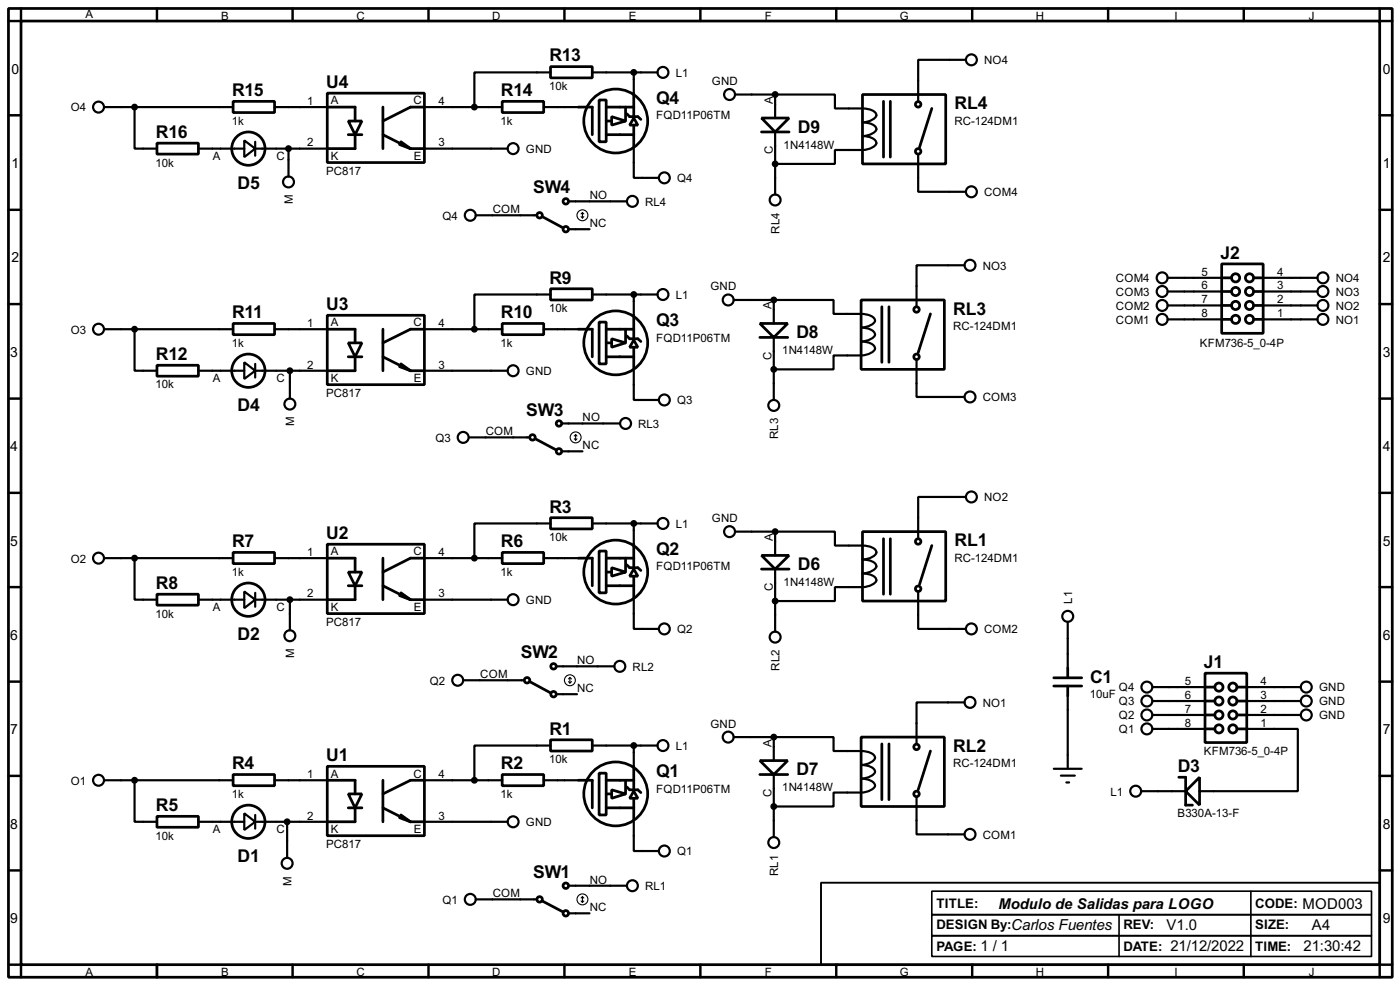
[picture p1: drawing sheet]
<svg xmlns="http://www.w3.org/2000/svg" width="256mm" height="180mm" viewBox="0 0 256 180" stroke-linecap="round" stroke-linejoin="round" font-family="sans-serif">
<g fill="none" stroke="#000" stroke-width=".5">
<path d="M1.6 1.6h253.5v177.3h-253.5zM3.9 3.9h248.9v172.7h-248.9zM42.7 18.6h7.6v2h-7.6zM60 17.1h17.8v12.7h-17.8zM60 19.6h5.1v2.6M70.2 19.6v7.6M77.8 19.6h-2.6l-5 2.6M92 18.6h7.6v2h-7.6zM100.9 12.2h7.6v2.1h-7.6zM106 19.6h2.5v5.1M109.8 18.3h1.3v7.7h-1.3zM111.1 19.6h5"/>
<path d="M114.6 19.6v2.6M116.1 17.1v4.3M158 17.3h15.3v12.7h-15.3zM161.9 18.6v10.2M163.1 18.6v10.2M170.7 19.9l-2.2 7.1M28.8 26.2h7.6v2h-7.6zM63.8 22.2h2.5l-1.2 2.5zM63.8 24.7h2.5M65.1 24.7v2.5h-5.1M70.2 24.7l5 2.5M73.2 26.5l2 .7"/>
<path d="M73.5 26l1.7 1.2M75.2 27.2h2.6M99.4 39.7l3.8 2M111.1 24.7h5M111.1 22.2h1M112.1 21.4l2.5 .8-2.5 .7zM114.9 20.9l.5 .5h1.5l.5 .5M116.1 21.6l.8 1.3h-1.5zM116.1 22.9v4.1M139.5 21.6h5.1l-2.6 2.6zM139.5 24.2h5.1M42.7 59.2h7.6v2.1h-7.6z"/>
<path d="M60 57.7h17.8v12.7h-17.8zM92 59.2h7.6v2.1h-7.6zM100.9 52.9h7.6v2h-7.6zM109.8 59h1.3v7.6h-1.3zM116.1 57.7v4.3M139.2 59.2h5.1l-2.5 2.6zM157.8 54.9h15.2v12.7h-15.2zM161.6 56.2v10.1M162.9 56.2v10.1M170.5 57.5l-2.3 7.1M223.8 48.3h7.6v12.7h-7.6zM223.8 58.5h1.8"/>
<path d="M223.8 55.9h1.8M223.8 53.4h1.8M223.8 50.9h1.8M229.7 58.5h1.7M229.7 55.9h1.7M229.7 53.4h1.7M229.7 50.9h1.7M28.8 66.9h7.6v2h-7.6zM60 60.3h5.1v2.5M63.8 62.8h2.5l-1.2 2.5zM63.8 65.3h2.5M65.1 65.3v2.6h-5.1"/>
<path d="M70.2 60.3v7.6M70.2 65.3l5 2.6M73.2 67.1l2 .8M73.5 66.6l1.7 1.3M75.2 67.9h2.6M77.8 60.3h-2.6l-5 2.5M106 60.3h2.5v5M111.1 60.3h5M111.1 65.3h5M111.1 62.8h1M112.1 62l2.5 .8-2.5 .8zM114.6 60.3v2.5"/>
<path d="M114.9 61.5l.5 .5h1.5l.5 .5M116.1 62.3l.8 1.3h-1.5zM116.1 63.6v4M139.2 61.8h5.1M60 99.6h17.8v12.7h-17.8zM98.1 80.3l3.8 2.1M100.9 94.8h7.6v2h-7.6zM116.1 99.6v4.3M158 97.3h15.3v12.7h-15.3zM161.9 98.6v10.2M163.1 98.6v10.2M170.7 99.9l-2.2 7.1"/>
<path d="M28.8 108.8h7.6v2h-7.6zM42.7 101.1h7.6v2.1h-7.6zM60 102.2h5.1v2.5M63.8 104.7h2.5l-1.2 2.5zM63.8 107.2h2.5M65.1 107.2v2.6h-5.1M70.2 102.2v7.6M70.2 107.2l5 2.6M73.2 109l2 .8M73.5 108.5l1.7 1.3M75.2 109.8h2.6M77.8 102.2h-2.6l-5 2.5"/>
<path d="M92 101.1h7.6v2.1h-7.6zM106 102.2h2.5v5M109.8 100.9h1.3v7.6h-1.3zM111.1 102.2h5M111.1 107.2h5M111.1 104.7h1M112.1 103.9l2.5 .8-2.5 .8zM114.6 102.2v2.5M114.9 103.4l.5 .5h1.5l.5 .5M116.1 104.2l.8 1.3h-1.5zM116.1 105.5v4M139.5 101.7h5.1l-2.6 2.5z"/>
<path d="M139.5 104.2h5.1M97.1 124.8l3.8 2M100.9 135.4h7.6v2.1h-7.6zM139.2 139.2h5.1l-2.5 2.6zM157.8 134.9h15.2v12.7h-15.2zM161.6 136.2v10.2M162.9 136.2v10.2M170.5 137.5l-2.3 7.1M193.1 124.1h5.1M193.1 125.6h5.1M195.6 122.3v1.8M195.6 125.6v1.8"/>
<path d="M220.8 123.2h7.6v12.7h-7.6zM220.8 133.4h1.8M220.8 130.9h1.8M220.8 128.3h1.8M220.8 125.8h1.8M226.6 133.4h1.8M226.6 130.9h1.8M226.6 128.3h1.8M226.6 125.8h1.8M28.8 149.4h7.6v2h-7.6zM42.7 141.8h7.6v2h-7.6zM60 140.3h17.8v12.7h-17.8z"/>
<path d="M60 142.8h5.1v2.5M63.8 145.3h2.5l-1.2 2.6zM63.8 147.9h2.5M65.1 147.9v2.5h-5.1M70.2 142.8v7.6M70.2 147.9l5 2.5M73.2 149.7l2 .7M73.5 149.2l1.7 1.2M75.2 150.4h2.6M77.8 142.8h-2.6l-5 2.5M92 141.8h7.6v2h-7.6zM106 142.8h2.5v5.1"/>
<path d="M109.8 141.5h1.3v7.7h-1.3zM111.1 142.8h5M111.1 147.9h5M111.1 145.3h1M112.1 144.6l2.5 .7-2.5 .8zM114.6 142.8v2.5M114.9 144.1l.5 .5h1.5l.5 .5M116.1 144.8l.8 1.3h-1.5zM116.1 140.3v4.3M116.1 146.1v4.1M139.2 141.8h5.1M216 142.3h1.2v5.1h1.3"/>
<path d="M219.8 142.3v5.1l-2.6-2.6zM99.4 164.9l3.8 2"/>
<circle cx="168.2" cy="19.1" r=".5"/>
<circle cx="45.5" cy="27.2" r="3.1"/>
<circle cx="98.8" cy="39.4" r=".5"/>
<circle cx="103.6" cy="36.9" r=".5"/>
<circle cx="112.8" cy="22.2" r="5.9"/>
<circle cx="168.2" cy="27.7" r=".5"/>
<circle cx="103.6" cy="42" r=".5"/>
<circle cx="167.9" cy="56.7" r=".5"/>
<circle cx="226.3" cy="58.5" r=".75"/>
<circle cx="226.3" cy="53.4" r=".75"/>
<circle cx="226.3" cy="55.9" r=".75"/>
<circle cx="226.3" cy="50.9" r=".75"/>
<circle cx="228.9" cy="53.4" r=".75"/>
<circle cx="228.9" cy="58.5" r=".75"/>
<circle cx="228.9" cy="55.9" r=".75"/>
<circle cx="228.9" cy="50.9" r=".75"/>
<circle cx="45.5" cy="67.9" r="3.1"/>
<circle cx="102.4" cy="77.5" r=".5"/>
<circle cx="112.8" cy="62.8" r="5.9"/>
<circle cx="167.9" cy="65.3" r=".5"/>
<circle cx="97.5" cy="80.1" r=".5"/>
<circle cx="102.4" cy="82.6" r=".5"/>
<circle cx="168.2" cy="99.1" r=".5"/>
<circle cx="45.5" cy="109.8" r="3.1"/>
<circle cx="112.8" cy="104.7" r="5.9"/>
<circle cx="168.2" cy="107.8" r=".5"/>
<circle cx="96.5" cy="124.5" r=".5"/>
<circle cx="101.4" cy="127.1" r=".5"/>
<circle cx="101.4" cy="122" r=".5"/>
<circle cx="167.9" cy="136.7" r=".5"/>
<circle cx="223.3" cy="125.8" r=".75"/>
<circle cx="223.3" cy="130.9" r=".75"/>
<circle cx="223.3" cy="133.4" r=".75"/>
<circle cx="223.3" cy="128.3" r=".75"/>
<circle cx="225.8" cy="130.9" r=".75"/>
<circle cx="225.8" cy="133.4" r=".75"/>
<circle cx="225.8" cy="128.3" r=".75"/>
<circle cx="225.8" cy="125.8" r=".75"/>
<circle cx="45.5" cy="150.4" r="3.1"/>
<circle cx="112.8" cy="145.3" r="5.9"/>
<circle cx="167.9" cy="145.3" r=".5"/>
<circle cx="98.8" cy="164.6" r=".5"/>
<circle cx="103.6" cy="167.2" r=".5"/>
<circle cx="103.6" cy="162.1" r=".5"/>
</g>
<g fill="none" stroke="#000" stroke-width=".45">
<path d="M3.9 1.6v2.3h-2.3M28.8 1.6v2.3M53.6 1.6v2.3M78.5 1.6v2.3M103.4 1.6v2.3M128.3 1.6v2.3M153.2 1.6v2.3M178.1 1.6v2.3M203 1.6v2.3M227.9 1.6v2.3M252.8 1.6v2.3h2.3M1.6 21.1h2.3"/>
<path d="M1.6 38.4h2.3M252.8 21.1h2.3M252.8 38.4h2.3M1.6 55.7h2.3M252.8 55.7h2.3M1.6 73h2.3M252.8 73h2.3M1.6 90.2h2.3M252.8 90.2h2.3M1.6 107.5h2.3M252.8 107.5h2.3M1.6 124.8h2.3"/>
<path d="M252.8 124.8h2.3M1.6 142h2.3M1.6 159.3h2.3M252.8 142h2.3M252.8 159.3h2.3M1.6 176.6h2.3v2.3M28.8 176.6v2.3M53.6 176.6v2.3M78.5 176.6v2.3M103.4 176.6v2.3M128.3 176.6v2.3M153.2 176.6v2.3"/>
<path d="M178.1 176.6v2.3M203 176.6v2.3M227.9 176.6v2.3M255.1 176.6h-2.3v2.3"/>
</g>
<path d="M150.4 161.6h102.4v15h-102.4z" fill="none" stroke="#000" stroke-width=".35"/>
<path d="M170.7 171.3h80.6v3.8h-80.6zM170.7 167.4h80.6v3.9h-80.6zM170.7 163.1h80.6v4.3h-80.6zM205 167.4v7.7M229.2 163.1v12" fill="none" stroke="#000" stroke-width=".3"/>
<g fill="none" stroke="#000" stroke-width=".4">
<path d="M19.1 19.6h23.6M24.7 19.6v7.6h4.1M50.3 19.6h9.7M77.8 19.6h14.2M99.6 19.6h6.4M100.9 13.3h-14v6.3M108.5 13.3h12M116.1 13.3v3.8M134.7 17.3h7.3M142 17.3h11v2.6h2.5a8.6 8.6 0 0 1 4.3 .3 .87 .87 0 0 1 .7 1.2 3.2 3.2 0 0 1-2.5 1 3.2 3.2 0 0 1 2.5 .9 .86 .86 0 0 1-.7 1.2l-1.2 .3-.6 .1a2.33 2.33 0 0 1 2.6 1.3 2.68 2.68 0 0 1-2.6 1.3h-5v2.5h-11M142 17.3v4.3M177 11h-8.8v7.6"/>
<path d="M36.4 27.2h8.4M44.8 25.7l2 1.5-2 1.6zM46.8 27.2h13.2M46.8 26v2.5M52.9 27.2v5.1M77.8 27.2h15.2M87.2 39.4h11.2M104.2 36.9h10.7M116.1 27.2v5.4h4.6M142 24.2v11.4M168.2 28.2v6.9h8.8M100.9 53.9h-14v6.4"/>
<path d="M104.2 42h3.8M108.5 53.9h12M116.1 53.9v3.8M134.4 54.9h7.4M141.8 54.9h10.9v2.6h2.5a8.7 8.7 0 0 1 4.3 .3 .87 .87 0 0 1 .7 1.2 3.2 3.2 0 0 1-2.4 1 2.33 2.33 0 0 1 2.5 1.3 2.68 2.68 0 0 1-2.5 1.2 3.1 3.1 0 0 1 2.4 .9 .88 .88 0 0 1-.7 1.2 7.1 7.1 0 0 1-4.3 .5h-2.5v2.5h-10.9M141.8 54.9v4.3M176.7 48.6h-8.8v7.6M213.9 58.5h9.9M213.9 55.9h9.9M213.9 53.4h9.9M213.9 50.9h9.9M231.4 58.5h10"/>
<path d="M231.4 55.9h10M231.4 53.4h10M231.4 50.9h10M19.1 60.3h23.6M24.7 60.3v7.6h4.1M36.4 67.9h8.4M44.8 66.3l2 1.6-2 1.5zM46.8 67.9h13.2M46.8 66.6v2.5M50.3 60.3h9.7M53.1 67.9v5.1M77.8 60.3h14.2"/>
<path d="M77.8 67.9h15.2M99.6 60.3h6.4M102.9 77.5h10.7M116.1 67.9v5.3h4.6M141.8 61.8v11.4M167.9 65.8v6.9h8.8M85.9 80.1h11.2M100.9 95.8h-14v6.4M102.9 82.6h3.8M108.5 95.8h12M116.1 95.8v3.8M134.7 97.3h7.3"/>
<path d="M142 97.3h11v2.6h2.5a8.6 8.6 0 0 1 4.3 .3 .88 .88 0 0 1 .7 1.2 3.1 3.1 0 0 1-2.5 1 3.2 3.2 0 0 1 2.5 .9 .89 .89 0 0 1-.7 1.2l-1.2 .4-.6 .1a3.2 3.2 0 0 1 2.5 .8 .86 .86 0 0 1-.7 1.2 7.1 7.1 0 0 1-4.3 .5h-2.5v2.5h-11M142 97.3v4.4M177 91h-8.8v7.6M19.1 102.2h23.6M24.7 102.2v7.6h4.1M36.4 109.8h8.4M44.8 108.3l2 1.5-2 1.5zM46.8 109.8h13.2M46.8 108.5v2.6M50.3 102.2h9.7M53.1 109.8v5.6M77.8 102.2h14.2"/>
<path d="M77.8 109.8h15.2M99.6 102.2h6.4M116.1 109.8v5.3h4.6M142 104.2v11.4M168.2 108.3v6.8h8.8M195.6 113.8v8.5M84.9 124.5h11.2M100.9 136.5h-14v6.3M101.9 122h10.7M101.9 127.1h3.8M108.5 136.5h12M116.1 136.5v3.8"/>
<path d="M134.4 134.9h7.4M141.8 134.9h10.9v2.6h2.5a8.7 8.7 0 0 1 4.3 .3 .87 .87 0 0 1 .7 1.2 3.2 3.2 0 0 1-2.4 1 3.2 3.2 0 0 1 2.4 .9 .86 .86 0 0 1-.7 1.2l-1.1 .3-.6 .1a2.33 2.33 0 0 1 2.5 1.3 2.68 2.68 0 0 1-2.5 1.3h-5.1v2.5h-10.9M141.8 134.9v4.3M176.7 128.6h-8.8v7.6M195.6 127.4v13.3M211.1 130.9h9.7M211.1 128.3h9.7M211.1 125.8h9.7M211.1 133.4h9.7M228.4 133.4h9.4v11.4h-18M228.4 130.9h9.9M228.4 128.3h9.9"/>
<path d="M228.4 125.8h9.9M19.1 142.8h23.6M24.7 142.8v7.6h4.1M36.4 150.4h8.4M44.8 148.9l2 1.5-2 1.5zM46.8 150.4h13.2M46.8 149.2v2.5M50.3 142.8h9.7M52.6 150.4v6.6M77.8 142.8h14.2M77.8 150.4h15.2M99.6 142.8h6.4"/>
<path d="M116.1 150.4v5.4h4.6M141.8 141.8v11.4M167.9 145.9v6.8h8.8M193.1 140.7h5.1M194.4 142h2.5M195.4 143.2h.5M209.1 144.8h8.1M87.2 164.6h11.2M104.2 162.1h10.7M104.2 167.2h3.8"/>
<circle cx="18" cy="19.6" r="1"/>
<circle cx="121.4" cy="13.3" r="1"/>
<circle cx="133.6" cy="17.3" r="1"/>
<circle cx="177.9" cy="11" r="1"/>
<circle cx="52.8" cy="33.3" r="1"/>
<circle cx="86.1" cy="39.4" r="1"/>
<circle cx="94" cy="27.2" r="1"/>
<circle cx="115.8" cy="36.9" r="1"/>
<circle cx="121.7" cy="32.6" r="1"/>
<circle cx="142" cy="36.6" r="1"/>
<circle cx="177.9" cy="35.1" r="1"/>
<circle cx="121.4" cy="53.9" r="1"/>
<circle cx="133.4" cy="54.9" r="1"/>
<circle cx="177.7" cy="48.6" r="1"/>
<circle cx="212.9" cy="50.9" r="1"/>
<circle cx="212.9" cy="53.4" r="1"/>
<circle cx="212.9" cy="58.5" r="1"/>
<circle cx="212.9" cy="55.9" r="1"/>
<circle cx="242.3" cy="50.9" r="1"/>
<circle cx="242.3" cy="58.5" r="1"/>
<circle cx="242.3" cy="53.4" r="1"/>
<circle cx="242.3" cy="55.9" r="1"/>
<circle cx="18" cy="60.3" r="1"/>
<circle cx="53.1" cy="74" r="1"/>
<circle cx="94" cy="67.9" r="1"/>
<circle cx="114.6" cy="77.5" r="1"/>
<circle cx="121.7" cy="73.2" r="1"/>
<circle cx="141.7" cy="74.2" r="1"/>
<circle cx="177.7" cy="72.7" r="1"/>
<circle cx="84.8" cy="80.1" r="1"/>
<circle cx="121.4" cy="95.8" r="1"/>
<circle cx="133.6" cy="97.3" r="1"/>
<circle cx="177.9" cy="91" r="1"/>
<circle cx="18" cy="102.2" r="1"/>
<circle cx="53.1" cy="116.4" r="1"/>
<circle cx="94" cy="109.8" r="1"/>
<circle cx="121.7" cy="115.1" r="1"/>
<circle cx="142" cy="116.6" r="1"/>
<circle cx="177.9" cy="115.1" r="1"/>
<circle cx="195.6" cy="112.8" r="1"/>
<circle cx="83.8" cy="124.5" r="1"/>
<circle cx="113.5" cy="122" r="1"/>
<circle cx="121.4" cy="136.5" r="1"/>
<circle cx="133.4" cy="134.9" r="1"/>
<circle cx="177.7" cy="128.6" r="1"/>
<circle cx="210.1" cy="130.9" r="1"/>
<circle cx="210.1" cy="125.8" r="1"/>
<circle cx="210.1" cy="128.3" r="1"/>
<circle cx="210.1" cy="133.4" r="1"/>
<circle cx="239.3" cy="128.3" r="1"/>
<circle cx="239.3" cy="125.8" r="1"/>
<circle cx="239.3" cy="130.9" r="1"/>
<circle cx="18" cy="142.8" r="1"/>
<circle cx="52.6" cy="158" r="1"/>
<circle cx="94" cy="150.4" r="1"/>
<circle cx="121.7" cy="155.8" r="1"/>
<circle cx="141.7" cy="154.2" r="1"/>
<circle cx="177.7" cy="152.7" r="1"/>
<circle cx="208" cy="144.8" r="1"/>
<circle cx="86.1" cy="164.6" r="1"/>
<circle cx="115.8" cy="162.1" r="1"/>
</g>
<g fill="none" stroke="#000" stroke-width=".2">
<path d="M106.5 39.7l.2 .2M106.7 38.9v1M106.7 38.9l-.2 .3M106.7 38.9l.3 .3M107 39.7l-.3 .2M105.5 79.6v1M105.5 79.6l-.3 .2M105.5 79.6l.2 .2M105.2 80.3l.3 .3M105.7 80.3l-.2 .3M104.2 124.8l.2 .2M104.4 124v1"/>
<path d="M104.4 124l-.2 .3M104.4 124l.3 .3M104.7 124.8l-.3 .2M106.5 164.9l.2 .3M106.7 164.1v1.1M106.7 164.1l-.2 .3M106.7 164.1l.3 .3M107 164.9l-.3 .3"/>
<circle cx="106.7" cy="39.4" r="1"/>
<circle cx="105.4" cy="80.1" r="1"/>
<circle cx="104.4" cy="124.5" r="1"/>
<circle cx="106.7" cy="164.6" r="1"/>
</g>
<g fill="#000" stroke="#000" stroke-width=".25">
<circle cx="24.6" cy="19.6" r=".5"/>
<circle cx="86.9" cy="19.6" r=".5"/>
<circle cx="116.1" cy="13.3" r=".5"/>
<circle cx="142" cy="17.3" r=".5"/>
<circle cx="52.8" cy="27.2" r=".5"/>
<circle cx="142" cy="30" r=".5"/>
<circle cx="116.1" cy="53.9" r=".5"/>
<circle cx="141.7" cy="54.9" r=".5"/>
<circle cx="24.6" cy="60.3" r=".5"/>
<circle cx="53.1" cy="67.9" r=".5"/>
<circle cx="86.9" cy="60.3" r=".5"/>
<circle cx="141.7" cy="67.6" r=".5"/>
<circle cx="116.1" cy="95.8" r=".5"/>
<circle cx="142" cy="97.3" r=".5"/>
<circle cx="24.6" cy="102.2" r=".5"/>
<circle cx="53.1" cy="109.8" r=".5"/>
<circle cx="86.9" cy="102.2" r=".5"/>
<circle cx="142" cy="110" r=".5"/>
<circle cx="116.1" cy="136.5" r=".5"/>
<circle cx="141.7" cy="134.9" r=".5"/>
<circle cx="24.6" cy="142.8" r=".5"/>
<circle cx="52.6" cy="150.4" r=".5"/>
<circle cx="86.9" cy="142.8" r=".5"/>
<circle cx="141.7" cy="147.6" r=".5"/>
</g>
<g font-size="3.6">
<text x="100.7" y="11.3">R13</text>
<text x="42.5" y="17.6">R15</text>
<text x="59.8" y="16.1">U4</text>
<text x="91.8" y="17.6">R14</text>
<text x="120.2" y="19">Q4</text>
<text x="174.9" y="20">RL4</text>
<text x="28.6" y="25.2">R16</text>
<text x="146.2" y="24.3">D9</text>
<text x="43.5" y="34.6">D5</text>
<text x="97.7" y="35.4">SW4</text>
<text x="223.6" y="47.3">J2</text>
<text x="100.7" y="51.9">R9</text>
<text x="42.5" y="58.2">R11</text>
<text x="59.8" y="56.8">U3</text>
<text x="91.8" y="58.2">R10</text>
<text x="120.2" y="59.6">Q3</text>
<text x="174.6" y="57.6">RL3</text>
<text x="28.6" y="65.9">R12</text>
<text x="145.9" y="61.9">D8</text>
<text x="43.5" y="75.3">D4</text>
<text x="96.4" y="76.1">SW3</text>
<text x="100.7" y="93.8">R3</text>
<text x="42.5" y="100.2">R7</text>
<text x="59.8" y="98.7">U2</text>
<text x="91.8" y="100.2">R6</text>
<text x="120.2" y="101.6">Q2</text>
<text x="174.9" y="100">RL1</text>
<text x="28.6" y="107.8">R8</text>
<text x="146.2" y="104.4">D6</text>
<text x="43.5" y="117.2">D2</text>
<text x="95.4" y="120.5">SW2</text>
<text x="199.7" y="125">C1</text>
<text x="220.6" y="122.3">J1</text>
<text x="100.7" y="134.5">R1</text>
<text x="174.6" y="137.6">RL2</text>
<text x="42.5" y="140.8">R4</text>
<text x="59.8" y="139.3">U1</text>
<text x="91.8" y="140.8">R2</text>
<text x="120.2" y="142.2">Q1</text>
<text x="145.9" y="141.9">D7</text>
<text x="215.8" y="141.3">D3</text>
<text x="28.6" y="148.5">R5</text>
<text x="43.5" y="157.9">D1</text>
<text x="97.7" y="160.6">SW1</text>
</g>
<g font-size="3.1">
<text x="182.9" y="166.3">Modulo de Salidas para LOGO</text>
<text x="185.2" y="170.2">Carlos Fuentes</text>
<text x="213.7" y="170.2">V1.0</text>
<text x="240.3" y="170.2">A4</text>
<text x="238.8" y="174.1">21:30:42</text>
</g>
<g font-size="2.9">
<text x="2.1" y="13.5">0</text>
<text x="253.4" y="13.5">0</text>
<text x="2.1" y="30.7">1</text>
<text x="253.4" y="30.7">1</text>
<text x="2.1" y="48">2</text>
<text x="253.4" y="48">2</text>
<text x="1.9" y="65.3">3</text>
<text x="253.4" y="65.3">3</text>
<text x="1.9" y="82.5">4</text>
<text x="253.4" y="82.5">4</text>
<text x="1.9" y="99.9">5</text>
<text x="253.4" y="99.9">5</text>
<text x="1.9" y="117.1">6</text>
<text x="253.4" y="117.1">6</text>
<text x="1.9" y="134.4">7</text>
<text x="253.4" y="134.4">7</text>
<text x="1.9" y="151.7">8</text>
<text x="253.4" y="151.7">8</text>
<text x="1.9" y="168.9">9</text>
<text x="253.4" y="168.9">9</text>
</g>
<g font-size="2.7">
<text x="171.5" y="166.2">TITLE:</text>
<text x="229.9" y="166.2">CODE: MOD003</text>
<text x="171.5" y="170.1">DESIGN By:</text>
<text x="205.8" y="170.1">REV:</text>
<text x="229.9" y="170.1">SIZE:</text>
<text x="171.5" y="174">PAGE: 1 / 1</text>
<text x="205.8" y="174">DATE: 21/12/2022</text>
<text x="229.9" y="174">TIME:</text>
</g>
<g font-size="2.4">
<text x="15.6" y="3.4">A</text>
<text x="40.5" y="3.6">B</text>
<text x="65.3" y="3.6">C</text>
<text x="90.2" y="3.6">D</text>
<text x="115.2" y="3.6">E</text>
<text x="140.1" y="3.6">F</text>
<text x="164.8" y="3.6">G</text>
<text x="189.8" y="3.6">H</text>
<text x="215.1" y="3.6">I</text>
<text x="239.8" y="3.6">J</text>
<text x="180.3" y="11.8">NO4</text>
<text x="100.6" y="16.5">10k</text>
<text x="123.8" y="14.1">L1</text>
<text x="130.4" y="15.5">GND</text>
<text x="13" y="20.4">O4</text>
<text x="42.5" y="22.9">1k</text>
<text x="56.3" y="19.2">1</text>
<text x="60.6" y="19.1">A</text>
<text x="75.7" y="19.1">C</text>
<text x="80.3" y="19.2">4</text>
<text x="91.7" y="22.9">1k</text>
<text x="120.2" y="21.9">FQD11P06TM</text>
<text x="141.6" y="19.1" transform="rotate(-90 141.6 19.1)">A</text>
<text x="174.8" y="22.9">RC-124DM1</text>
<text x="39" y="29.2">A</text>
<text x="50.6" y="29.2">C</text>
<text x="56.3" y="26.8">2</text>
<text x="60.6" y="29.3">K</text>
<text x="75.8" y="29.3">E</text>
<text x="80.3" y="26.8">3</text>
<text x="96.3" y="28">GND</text>
<text x="141.6" y="28.2" transform="rotate(-90 141.6 28.2)">C</text>
<text x="143.6" y="27.2">1N4148W</text>
<text x="28.5" y="30.5">10k</text>
<text x="59.7" y="32">PC817</text>
<text x="124" y="33.3">Q4</text>
<text x="180.3" y="35.9">COM4</text>
<text x="53.7" y="37.4" transform="rotate(-90 53.7 37.4)">M</text>
<text x="81" y="40.2">Q4</text>
<text x="90.3" y="39">COM</text>
<text x="108" y="41.6">NC</text>
<text x="108" y="36.5">NO</text>
<text x="118.2" y="37.7">RL4</text>
<text x="142.8" y="42.8" transform="rotate(-90 142.8 42.8)">RL4</text>
<text x="130.1" y="53.2">GND</text>
<text x="180" y="49.4">NO3</text>
<text x="204.4" y="51.7">COM4</text>
<text x="220.1" y="52.9">6</text>
<text x="220.1" y="50.4">5</text>
<text x="234" y="52.9">3</text>
<text x="234" y="50.4">4</text>
<text x="244.7" y="51.7">NO4</text>
<text x="56.3" y="59.9">1</text>
<text x="60.6" y="59.8">A</text>
<text x="75.7" y="59.8">C</text>
<text x="80.3" y="59.9">4</text>
<text x="100.6" y="57.1">10k</text>
<text x="123.8" y="54.7">L1</text>
<text x="141.4" y="56.6" transform="rotate(-90 141.4 56.6)">A</text>
<text x="204.4" y="59.3">COM1</text>
<text x="204.4" y="56.7">COM2</text>
<text x="204.4" y="54.2">COM3</text>
<text x="220.1" y="58.1">8</text>
<text x="220.1" y="55.5">7</text>
<text x="234" y="58.1">1</text>
<text x="234" y="55.5">2</text>
<text x="244.7" y="54.2">NO3</text>
<text x="244.7" y="56.7">NO2</text>
<text x="244.7" y="59.3">NO1</text>
<text x="13" y="61">O3</text>
<text x="42.5" y="63.5">1k</text>
<text x="91.7" y="63.5">1k</text>
<text x="120.2" y="62.5">FQD11P06TM</text>
<text x="141.4" y="65.8" transform="rotate(-90 141.4 65.8)">C</text>
<text x="143.3" y="64.8">1N4148W</text>
<text x="174.6" y="60.5">RC-124DM1</text>
<text x="219.8" y="63.5">KFM736-5_0-4P</text>
<text x="28.5" y="71.1">10k</text>
<text x="39" y="69.8">A</text>
<text x="50.6" y="69.8">C</text>
<text x="56.3" y="67.4">2</text>
<text x="60.6" y="69.9">K</text>
<text x="75.8" y="69.9">E</text>
<text x="80.3" y="67.4">3</text>
<text x="96.3" y="68.7">GND</text>
<text x="59.7" y="72.7">PC817</text>
<text x="106.7" y="77.1">NO</text>
<text x="124" y="74">Q3</text>
<text x="180" y="73.4">COM3</text>
<text x="53.9" y="78" transform="rotate(-90 53.9 78)">M</text>
<text x="79.8" y="80.8">Q3</text>
<text x="89" y="79.7">COM</text>
<text x="106.7" y="82.2">NC</text>
<text x="116.9" y="78.3">RL3</text>
<text x="142.5" y="80.4" transform="rotate(-90 142.5 80.4)">RL3</text>
<text x="130.4" y="95.6">GND</text>
<text x="180.3" y="91.8">NO2</text>
<text x="56.3" y="101.8">1</text>
<text x="60.6" y="101.7">A</text>
<text x="75.7" y="101.7">C</text>
<text x="80.3" y="101.8">4</text>
<text x="100.6" y="99.1">10k</text>
<text x="123.8" y="96.6">L1</text>
<text x="141.6" y="99.1" transform="rotate(-90 141.6 99.1)">A</text>
<text x="13" y="103">O2</text>
<text x="42.5" y="105.4">1k</text>
<text x="91.7" y="105.4">1k</text>
<text x="120.2" y="104.4">FQD11P06TM</text>
<text x="143.6" y="107.2">1N4148W</text>
<text x="174.8" y="102.9">RC-124DM1</text>
<text x="28.5" y="113.1">10k</text>
<text x="39" y="111.8">A</text>
<text x="50.6" y="111.8">C</text>
<text x="56.3" y="109.4">2</text>
<text x="60.6" y="111.9">K</text>
<text x="75.8" y="111.9">E</text>
<text x="80.3" y="109.4">3</text>
<text x="96.3" y="110.6">GND</text>
<text x="141.6" y="108.2" transform="rotate(-90 141.6 108.2)">C</text>
<text x="196.4" y="110.5" transform="rotate(-90 196.4 110.5)">L1</text>
<text x="59.7" y="114.6">PC817</text>
<text x="124" y="115.9">Q2</text>
<text x="180.3" y="115.9">COM2</text>
<text x="53.9" y="120.4" transform="rotate(-90 53.9 120.4)">M</text>
<text x="78.7" y="125.3">Q2</text>
<text x="88" y="124.1">COM</text>
<text x="105.7" y="121.6">NO</text>
<text x="115.9" y="122.8">RL2</text>
<text x="142.8" y="122.8" transform="rotate(-90 142.8 122.8)">RL2</text>
<text x="217.1" y="125.4">5</text>
<text x="230.9" y="125.4">4</text>
<text x="105.7" y="126.7">NC</text>
<text x="180" y="129.4">NO1</text>
<text x="199.7" y="127.8">10uF</text>
<text x="205" y="131.7">Q2</text>
<text x="205" y="129.1">Q3</text>
<text x="205" y="126.6">Q4</text>
<text x="217.1" y="130.5">7</text>
<text x="217.1" y="127.9">6</text>
<text x="230.9" y="130.5">2</text>
<text x="230.9" y="127.9">3</text>
<text x="241.6" y="126.6">GND</text>
<text x="241.6" y="129.1">GND</text>
<text x="241.6" y="131.7">GND</text>
<text x="123.8" y="137.3">L1</text>
<text x="130.1" y="133.2">GND</text>
<text x="141.4" y="136.7" transform="rotate(-90 141.4 136.7)">A</text>
<text x="205" y="134.2">Q1</text>
<text x="217.1" y="133">8</text>
<text x="230.9" y="133">1</text>
<text x="13" y="143.6">O1</text>
<text x="56.3" y="142.4">1</text>
<text x="60.6" y="142.3">A</text>
<text x="75.7" y="142.3">C</text>
<text x="80.3" y="142.4">4</text>
<text x="100.6" y="139.7">10k</text>
<text x="174.6" y="140.5">RC-124DM1</text>
<text x="220.5" y="138.2">KFM736-5_0-4P</text>
<text x="42.5" y="146.1">1k</text>
<text x="91.7" y="146.1">1k</text>
<text x="120.2" y="145.1">FQD11P06TM</text>
<text x="141.4" y="145.8" transform="rotate(-90 141.4 145.8)">C</text>
<text x="143.3" y="144.8">1N4148W</text>
<text x="203.4" y="145.6">L1</text>
<text x="215.7" y="149.6">B330A-13-F</text>
<text x="28.5" y="153.7">10k</text>
<text x="39" y="152.4">A</text>
<text x="50.6" y="152.4">C</text>
<text x="56.3" y="150">2</text>
<text x="59.7" y="155.2">PC817</text>
<text x="60.6" y="152.5">K</text>
<text x="75.8" y="152.5">E</text>
<text x="80.3" y="150">3</text>
<text x="96.3" y="151.2">GND</text>
<text x="180" y="153.5">COM1</text>
<text x="108" y="161.7">NO</text>
<text x="124" y="156.6">Q1</text>
<text x="142.6" y="160.4" transform="rotate(-90 142.6 160.4)">RL1</text>
<text x="53.4" y="162.1" transform="rotate(-90 53.4 162.1)">M</text>
<text x="81" y="165.4">Q1</text>
<text x="90.3" y="164.2">COM</text>
<text x="108" y="166.8">NC</text>
<text x="118.2" y="162.9">RL1</text>
<text x="15.6" y="178.7">A</text>
<text x="40.5" y="178.7">B</text>
<text x="65.3" y="178.7">C</text>
<text x="90.2" y="178.7">D</text>
<text x="115.2" y="178.7">E</text>
<text x="140.1" y="178.7">F</text>
<text x="164.8" y="178.7">G</text>
<text x="189.8" y="178.7">H</text>
<text x="215.1" y="178.7">I</text>
<text x="239.8" y="178.7">J</text>
</g>
</svg>
